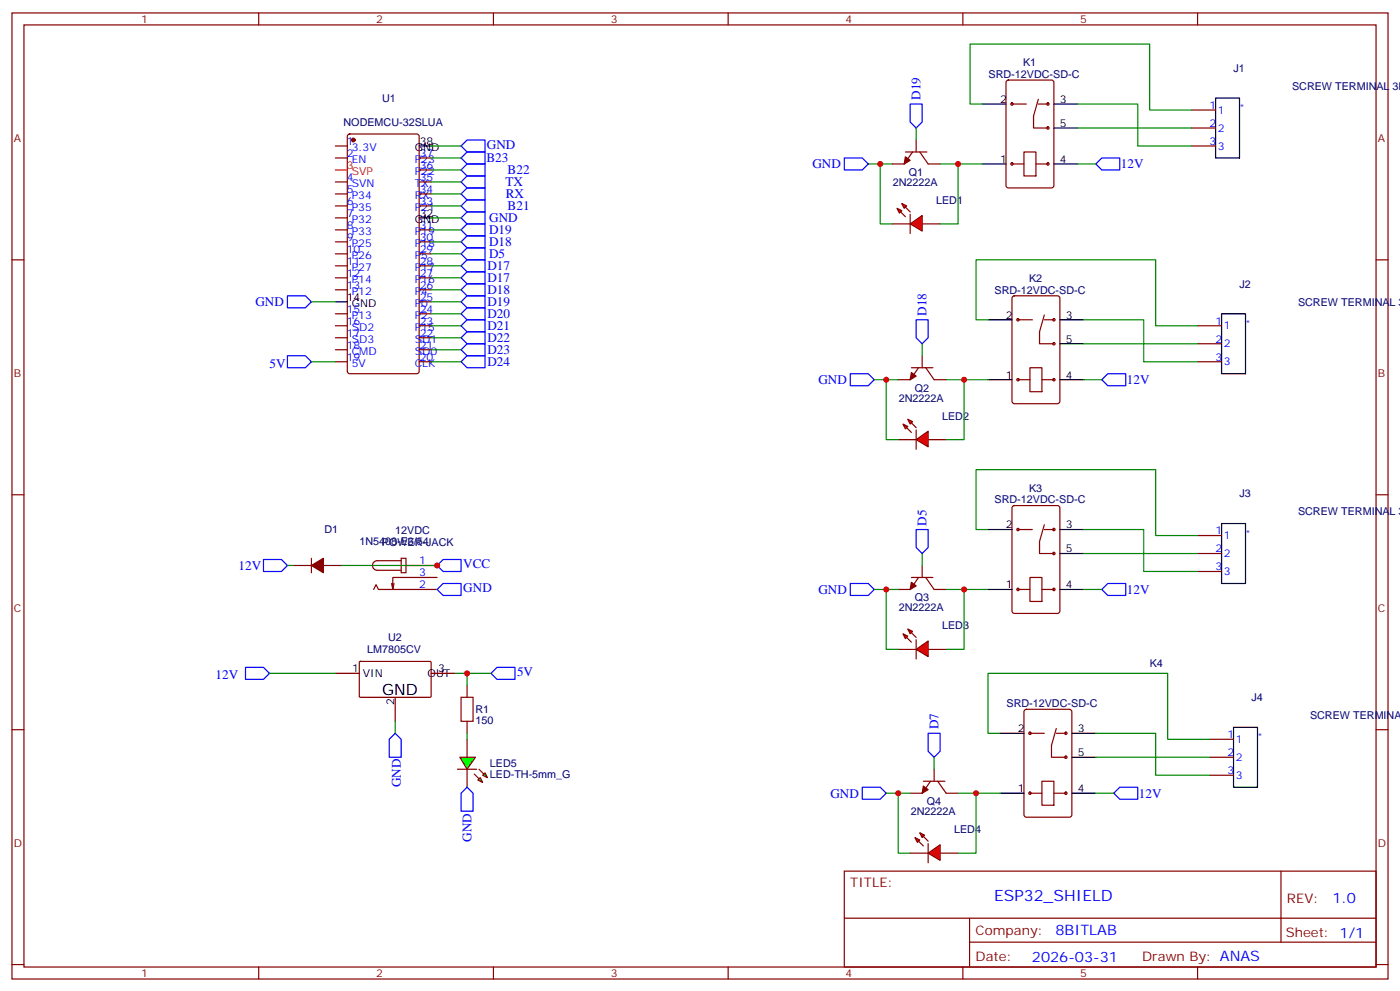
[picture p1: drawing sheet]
<svg xmlns="http://www.w3.org/2000/svg" width="412mm" height="292mm" viewBox="0 0 412 292" stroke-linecap="round" stroke-linejoin="round" font-family="sans-serif">
<g fill="none" stroke="#870000" stroke-width=".35">
<path d="M3.5 3.8h405.4v284.3h-405.4zM7.1 7.3h398.2v277.3h-398.2zM76.2 3.8v3.5M145.3 3.8v3.5M214.5 3.8v3.5M283.6 3.8v3.5M352.8 3.8v3.5M102.5 39.6l.5-.2h19.8l.6 .5 .1 69.4-.5 .6-20 .1-.6-.5-.1-69.4zM296.6 23.8l.4-.2h12.7l.7 .4v30.6l-.4 .7h-13l-.6-.4-.1-30.6zM298.1 30.6h4.2M305.9 29.2l-1.5 4.9v3.6h4.3M305.9 30.6h2.8"/>
<path d="M98.8 43h3.5M98.8 46.5h3.5M98.8 53.6h3.5M98.8 57.1h3.5M123.5 46.5h3.5M123.5 53.6h3.5M123.5 57.1h3.5M123.5 50h3.5M298.1 48.3h3.5M301.6 44.7h3.6v7.1h-3.6zM305.2 48.3h3.5M3.5 76.5h3.6"/>
<path d="M98.8 60.6h3.5M98.8 64.1h3.5M98.8 67.7h3.5M98.8 71.2h3.5M98.8 74.7h3.5M98.8 78.2h3.5M123.5 60.6h3.5M123.5 67.7h3.5M123.5 71.2h3.5M123.5 74.7h3.5M123.5 78.2h3.5M405.3 76.5h3.6"/>
<path d="M98.8 81.8h3.5M98.8 85.3h3.5M98.8 92.4h3.5M98.8 95.9h3.5M98.8 99.4h3.5M123.5 81.8h3.5M123.5 85.3h3.5M123.5 92.4h3.5M123.5 95.9h3.5M123.5 99.4h3.5M123.5 88.8h3.5M98.8 102.9h3.5"/>
<path d="M98.8 106.5h3.5M123.5 102.9h3.5M123.5 106.5h3.5M3.5 145.6h3.6M405.3 145.6h3.6M110.1 173.5l.7-1.4 .7 1.4h17.3M116.1 171.7l-.4 1.8M118.2 164.3h1.4v4.3h-1.4zM118.2 165h-7.1a1.41 1.41 0 0 0-1.4 1.4 1.41 1.41 0 0 0 1.4 1.5h7.1M119.6 166.4h9.2M128.8 170h-13.1v3.5l-.3-1.8M98.8 198.2h7"/>
<path d="M105.9 194.8l.3-.1h20.6l.2 .3-.1 10.1-.3 .1h-20.6l-.2-.3zM127 198.2h7.1M3.5 214.8h3.6M116.4 205.2v7.1M137.6 217.6v5.3M405.3 214.8h3.6M137.6 226.4v5.3M248.7 256.4h156.6v28.2h-156.6zM377.3 256.4v20.9M248.7 270.2h156.5M285.6 277.3h119.6M285.6 270.2v14.2"/>
<path d="M3.5 283.9h3.6M76.2 284.6v3.5M145.3 284.6v3.5M214.5 284.6v3.5M283.6 284.6v3.5M352.8 284.6v3.5M405.3 283.9h3.6"/>
<circle cx="298.1" cy="30.6" r=".35"/>
<circle cx="308.7" cy="37.7" r=".35"/>
<circle cx="308.7" cy="30.6" r=".35"/>
<circle cx="298.1" cy="48.3" r=".35"/>
<circle cx="308.7" cy="48.3" r=".35"/>
</g>
<circle cx="104.1" cy="41.2" r=".53" fill="#870000" stroke="#870000" stroke-width=".35"/>
<path d="M98.8 50h3.5" fill="none" stroke="#f00" stroke-width=".35"/>
<path d="M289.3 30.6h7M310.4 30.6h7.1M310.4 37.7h7.1M123.5 43h3.5M289.3 48.3h7M310.4 48.3h7.1M123.5 64.1h3.5M98.8 88.8h3.5" fill="none" stroke="#000" stroke-width=".35"/>
<g fill="#0f0" stroke="#870000" stroke-width=".35">
<path d="M140.8 229.6l.7-.7 .7 1.4z"/>
<path d="M142.2 228.2l.7-.7 .7 1.4z"/>
</g>
<g fill="#870000" stroke="#870000" stroke-width=".35">
<path d="M139.7 227.8l1.4 1.4z"/>
<path d="M141.1 226.4l1.4 1.4z"/>
</g>
<path d="M134.8 226.4h5.6z" fill="#f00" stroke="#870000" stroke-width=".35"/>
<path d="M135.5 222.9h4.6l-2.5 3.5z" fill="#0f0" stroke="#870000" stroke-width=".35"/>
<path d="M351 32.4h7.1M351 37.7h7.1M266.7 44.7h6.3M268.8 44.7l-2.5 3.6h-3.5M269.9 41.2v3.5M270.9 44.7l2.5 3.6h3.5M351 43h7.1M86.4 166.4h5.3M91.7 164.3v4.3M95.2 166.4h5.3M137.6 201.7v3.5M137.6 212.3v3.5" fill="none" stroke="#870000" stroke-width=".35"/>
<g fill="#870000" stroke="#870000" stroke-width=".35">
<path d="M91.7 166.4l3.5-2.1v4.3z"/>
<path d="M266.7 46.1l1.4 1.1-1.8 1.1z"/>
</g>
<path d="M135.8 205.2h3.5v7.1h-3.5z" fill="none" stroke="#a10000" stroke-width=".35"/>
<path d="M358.1 28.9h7v17.6h-7z" fill="none" stroke="#000" stroke-width=".35"/>
<g fill="#f00" stroke="#870000" stroke-width=".35">
<path d="M268.1 65.9l3.5-2.5v4.6z"/>
<path d="M268.1 63.1v5.6z"/>
</g>
<g fill="#870000" stroke="#870000" stroke-width=".35">
<path d="M266.7 61l1.4 1.4z"/>
<path d="M265.3 62.4l1.4 1.4z"/>
</g>
<g fill="#f00" stroke="#870000" stroke-width=".35">
<path d="M265.6 59.9l1.5 .7-.8 .7z"/>
<path d="M264.2 61.3l1.4 .7-.7 .7z"/>
</g>
<path d="M262.8 65.9h5.3M271.6 65.9h5.3" fill="none" stroke="#870000" stroke-width=".35"/>
<g fill="#f00" stroke="#870000" stroke-width=".35">
<path d="M269.9 129.4l3.5-2.5v4.6z"/>
<path d="M269.9 126.6v5.6z"/>
</g>
<g fill="#870000" stroke="#870000" stroke-width=".35">
<path d="M268.5 124.5l1.4 1.4z"/>
<path d="M267.1 125.9l1.4 1.4z"/>
</g>
<g fill="#f00" stroke="#870000" stroke-width=".35">
<path d="M267.4 123.4l1.4 .7-.7 .7z"/>
<path d="M266 124.8l1.4 .7-.7 .7z"/>
</g>
<g fill="none" stroke="#870000" stroke-width=".35">
<path d="M298.3 87.3l.5-.2h12.7l.7 .4v30.6l-.5 .7h-12.9l-.6-.4-.1-30.6zM299.9 94.1h4.2M307.6 92.7l-1.4 4.9v3.6h4.2M307.6 94.1h2.8M352.8 95.9h7M268.5 108.2h6.3M270.6 108.2l-2.5 3.6h-3.5M271.6 104.7v3.5M272.7 108.2l2.5 3.6h3.5M299.9 111.8h3.5M303.4 108.2h3.5v7.1h-3.5zM306.9 111.8h3.5"/>
<path d="M352.8 101.2h7M352.8 106.5h7M264.6 129.4h5.3M273.4 129.4h5.3"/>
<circle cx="299.9" cy="94.1" r=".35"/>
<circle cx="310.4" cy="94.1" r=".35"/>
<circle cx="299.9" cy="111.8" r=".35"/>
<circle cx="310.4" cy="111.8" r=".35"/>
<circle cx="310.4" cy="101.2" r=".35"/>
</g>
<path d="M291 94.1h7.1M312.2 94.1h7.1M359.8 92.4h7.1v17.6h-7.1zM291 111.8h7.1M312.2 111.8h7.1M312.2 101.2h7.1" fill="none" stroke="#000" stroke-width=".35"/>
<path d="M268.5 109.6l1.4 1.1-1.8 1.1z" fill="#870000" stroke="#870000" stroke-width=".35"/>
<g fill="#f00" stroke="#870000" stroke-width=".35">
<path d="M269.9 191.1l3.5-2.4v4.6z"/>
<path d="M269.9 188.3v5.7z"/>
</g>
<g fill="#870000" stroke="#870000" stroke-width=".35">
<path d="M268.5 186.2l1.4 1.4z"/>
<path d="M267.1 187.6l1.4 1.4z"/>
</g>
<g fill="#f00" stroke="#870000" stroke-width=".35">
<path d="M267.4 185.1l1.4 .7-.7 .7z"/>
<path d="M266 186.5l1.4 .8-.7 .7z"/>
</g>
<g fill="none" stroke="#870000" stroke-width=".35">
<path d="M298.3 149l.5-.2h12.7l.7 .4v30.6l-.5 .7-12.9 .1-.6-.5-.1-30.6zM299.9 155.9h4.2M307.6 154.4l-1.4 5v3.5h4.2M307.6 155.9h2.8M352.8 157.6h7M268.5 170h6.3M270.6 170l-2.5 3.5h-3.5M271.6 166.4v3.6M272.7 170l2.5 3.5h3.5M299.9 173.5h3.5M303.4 170h3.5v7h-3.5zM306.9 173.5h3.5"/>
<path d="M352.8 162.9h7M352.8 168.2h7M264.6 191.1h5.3M273.4 191.1h5.3"/>
<circle cx="299.9" cy="155.9" r=".35"/>
<circle cx="310.4" cy="155.9" r=".35"/>
<circle cx="299.9" cy="173.5" r=".35"/>
<circle cx="310.4" cy="162.9" r=".35"/>
<circle cx="310.4" cy="173.5" r=".35"/>
</g>
<path d="M291 155.9h7.1M312.2 155.9h7.1M359.8 154.1h7.1v17.6h-7.1zM291 173.5h7.1M312.2 173.5h7.1M312.2 162.9h7.1" fill="none" stroke="#000" stroke-width=".35"/>
<path d="M268.5 171.4l1.4 1-1.8 1.1z" fill="#870000" stroke="#870000" stroke-width=".35"/>
<g fill="#f00" stroke="#870000" stroke-width=".35">
<path d="M273.4 251.1l3.5-2.5v4.6z"/>
<path d="M273.4 248.3v5.6z"/>
</g>
<g fill="#870000" stroke="#870000" stroke-width=".35">
<path d="M272 246.2l1.4 1.4z"/>
<path d="M270.6 247.6l1.4 1.4z"/>
</g>
<g fill="#f00" stroke="#870000" stroke-width=".35">
<path d="M270.9 245.1l1.4 .7-.7 .7z"/>
<path d="M269.5 246.5l1.4 .7-.7 .7z"/>
</g>
<g fill="none" stroke="#870000" stroke-width=".35">
<path d="M301.9 209l.4-.2h12.7l.7 .4v30.6l-.4 .7h-13l-.6-.4-.1-30.6zM303.4 215.8h4.2M311.1 214.4l-1.4 5v3.5h4.3M311.1 215.8h2.9M356.3 217.6h7.1M272 229.9h6.3M274.1 229.9l-2.5 3.6h-3.5M275.2 226.4v3.5M276.2 229.9l2.5 3.6h3.5M303.4 233.5h3.5M306.9 229.9h3.5v7.1h-3.5zM310.4 233.5h3.6"/>
<path d="M356.3 222.9h7.1M356.3 228.2h7.1M268.1 251.1h5.3M276.9 251.1h5.3"/>
<circle cx="303.4" cy="215.8" r=".35"/>
<circle cx="314" cy="215.8" r=".35"/>
<circle cx="303.4" cy="233.5" r=".35"/>
<circle cx="314" cy="222.9" r=".35"/>
<circle cx="314" cy="233.5" r=".35"/>
</g>
<path d="M294.6 215.8h7M315.7 215.8h7.1M363.4 214.1h7v17.6h-7zM294.6 233.5h7M315.7 233.5h7.1M315.7 222.9h7.1" fill="none" stroke="#000" stroke-width=".35"/>
<path d="M272 231.4l1.4 1-1.8 1.1z" fill="#870000" stroke="#870000" stroke-width=".35"/>
<g fill="none" stroke="#00f" stroke-width=".35">
<path d="M268.1 30.6h3.5v5.3l-1.7 1.8-1.8-1.8zM135.8 43l1.8-1.8h5.3v3.5h-5.3zM137.6 44.7h5.3v3.6h-5.3l-1.8-1.8zM137.6 48.3h5.3v3.5h-5.3l-1.8-1.8zM137.6 51.8h5.3v3.5h-5.3l-1.8-1.7zM137.6 55.3h5.3v3.5h-5.3l-1.8-1.7zM137.6 58.8h5.3v3.6h-5.3l-1.8-1.8zM248.7 46.5h5.3l1.8 1.8-1.8 1.7h-5.3zM322.8 48.3l1.8-1.8h5.2v3.5h-5.2zM135.8 64.1l1.8-1.7h5.3v3.5h-5.3zM135.8 71.2l1.8-1.8h5.3v3.6h-5.3zM135.8 74.7l1.8-1.7h5.3v3.5h-5.3z"/>
<path d="M135.8 78.2l1.8-1.7h5.3v3.5h-5.3zM137.6 65.9h5.3v3.5h-5.3l-1.8-1.7zM84.7 87.1h5.3l1.7 1.7-1.7 1.8h-5.3zM135.8 81.8l1.8-1.8h5.3v3.5h-5.3zM137.6 83.5h5.3v3.6h-5.3l-1.8-1.8zM137.6 87.1h5.3v3.5h-5.3l-1.8-1.8zM137.6 90.6h5.3v3.5h-5.3l-1.8-1.7zM137.6 94.1h5.3v3.5h-5.3l-1.8-1.7zM137.6 97.6h5.3v3.6h-5.3l-1.8-1.8zM269.9 94.1h3.5v5.3l-1.8 1.8-1.7-1.8zM84.7 104.7h5.3l1.7 1.8-1.7 1.7h-5.3zM137.6 101.2h5.3v3.5h-5.3l-1.8-1.8z"/>
<path d="M137.6 104.7h5.3v3.5h-5.3l-1.8-1.7zM250.5 110h5.3l1.7 1.8-1.7 1.7h-5.3zM324.6 111.8l1.7-1.8h5.3v3.5h-5.3zM269.9 155.9h3.5v5.2l-1.8 1.8-1.7-1.8zM77.6 164.7h5.3l1.8 1.7-1.8 1.8h-5.3zM128.8 166.4l1.7-1.7h5.3v3.5h-5.3zM128.8 173.5l1.7-1.8h5.3v3.6h-5.3zM250.5 171.7h5.3l1.7 1.8-1.7 1.8h-5.3zM326.3 171.7h5.3v3.6h-5.3l-1.7-1.8zM72.3 196.4h5.3l1.8 1.8-1.8 1.8h-5.3zM144.6 198.2l1.8-1.8h5.3v3.6h-5.3zM116.4 215.8l1.8 1.8v5.3h-3.5v-5.3z"/>
<path d="M273.4 215.8h3.5v5.3l-1.7 1.8-1.8-1.8zM137.6 231.7l1.7 1.8v5.3h-3.5v-5.3zM254 231.7h5.3l1.8 1.8-1.8 1.7h-5.3zM329.8 231.7h5.3v3.5h-5.3l-1.7-1.7z"/>
</g>
<g fill="none" stroke="#008700" stroke-width=".35">
<path d="M269.9 37.7v3.5M289.3 30.6h-3.5v-17.6h52.9v19.4h12.3M317.5 30.6h17.6v12.4h15.9M317.5 37.7h33.5M127 43h8.8M127 46.5h8.8M127 50h8.8M127 53.6h8.8M127 57.1h8.8M255.8 48.3h7M259.3 48.3v17.6h3.5M276.9 48.3h12.4"/>
<path d="M282.2 48.3v17.6h-5.3M317.5 48.3h5.3M127 64.1h8.8M127 67.7h8.8M127 71.2h8.8M127 74.7h8.8M127 78.2h8.8M127 60.6h8.8M91.7 88.8h7.1M127 88.8h8.8M127 81.8h8.8M127 85.3h8.8"/>
<path d="M127 92.4h8.8M127 95.9h8.8M127 99.4h8.8M291 94.1h-3.5v-17.6h52.9v19.4h12.4M319.3 94.1h17.6v12.4h15.9M91.7 106.5h7.1M127 106.5h8.8M127 102.9h8.8M257.5 111.8h7.1M261.1 111.8v17.6h3.5M271.6 101.2v3.5M278.7 111.8h12.3"/>
<path d="M284 111.8v17.6h-5.3M319.3 101.2h33.5M319.3 111.8h5.3M291 155.9h-3.5v-17.7h52.9v19.4h12.4M319.3 155.9h17.6v12.3h15.9M84.7 166.4h1.7M100.5 166.4h28.3M257.5 173.5h7.1M261.1 173.5v17.6h3.5M271.6 162.9v3.5M278.7 173.5h12.3M284 173.5v17.6h-5.3"/>
<path d="M319.3 162.9h33.5M319.3 173.5h5.3M79.4 198.2h19.4M134.1 198.2h10.5M137.6 198.2v3.5M116.4 212.3v3.5M137.6 215.8v1.8M294.6 215.8h-3.6v-17.6h53v19.4h12.3M322.8 215.8h17.6v12.4h15.9M261.1 233.5h7M264.6 233.5v17.6h3.5M275.2 222.9v3.5"/>
<path d="M282.2 233.5h12.4M287.5 233.5v17.6h-5.3M322.8 222.9h33.5M322.8 233.5h5.3"/>
</g>
<g fill="#c00">
<circle cx="137.6" cy="198.2" r=".88"/>
<circle cx="128.8" cy="166.4" r=".88"/>
<circle cx="282.2" cy="48.3" r=".88"/>
<circle cx="259.3" cy="48.3" r=".88"/>
<circle cx="261.1" cy="111.8" r=".88"/>
<circle cx="284" cy="111.8" r=".88"/>
<circle cx="261.1" cy="173.5" r=".88"/>
<circle cx="284" cy="173.5" r=".88"/>
<circle cx="264.6" cy="233.5" r=".88"/>
<circle cx="287.5" cy="233.5" r=".88"/>
</g>
<text font-size="4.6" x="112.5" y="204.5">GND</text>
<text font-size="4.6" fill="#00f" x="292.8" y="265.2">ESP32_SHIELD</text>
<g font-size="4.2" fill="#00f">
<text x="392.5" y="265.7">1.0</text>
<text x="310.9" y="275.2">8BITLAB</text>
<text x="304" y="283">2026-03-31</text>
</g>
<g font-size="3.9" fill="#00f">
<text x="271.1" y="29.4" transform="rotate(-90 271.1 29.4)">D19</text>
<text x="143.3" y="47.7">B23</text>
<text x="143.4" y="43.7">GND</text>
<text x="149.5" y="51.3">B22</text>
<text x="239.3" y="49.6">GND</text>
<text x="330.2" y="49.5">12V</text>
<text x="148.9" y="54.8">TX</text>
<text x="149" y="58.3">RX</text>
<text x="144.1" y="65.4">GND</text>
<text x="149.5" y="61.8">B21</text>
<text x="144.1" y="68.9">D19</text>
<text x="144.1" y="72.4">D18</text>
<text x="144.1" y="76">D5</text>
<text x="143.6" y="79.4">D17</text>
<text x="143.6" y="83">D17</text>
<text x="143.6" y="86.5">D18</text>
<text x="143.6" y="90">D19</text>
<text x="75.3" y="90.1">GND</text>
<text x="143.6" y="93.5">D20</text>
<text x="272.9" y="92.9" transform="rotate(-90 272.9 92.9)">D18</text>
<text x="143.6" y="97">D21</text>
<text x="143.6" y="100.6">D22</text>
<text x="143.6" y="104.1">D23</text>
<text x="143.6" y="107.6">D24</text>
<text x="79.4" y="108.2">5V</text>
<text x="241.1" y="113.1">GND</text>
<text x="332" y="113">12V</text>
<text x="272.9" y="154.7" transform="rotate(-90 272.9 154.7)">D5</text>
<text x="70.3" y="167.7">12V</text>
<text x="136.5" y="167.3">VCC</text>
<text x="136.5" y="174.3">GND</text>
<text x="241.1" y="174.8">GND</text>
<text x="332" y="174.8">12V</text>
<text x="63.5" y="199.8">12V</text>
<text x="152.3" y="199.1">5V</text>
<text x="276.4" y="214.6" transform="rotate(-90 276.4 214.6)">D7</text>
<text x="118" y="231.7" transform="rotate(-90 118 231.7)">GND</text>
<text x="244.6" y="234.8">GND</text>
<text x="335.5" y="234.7">12V</text>
<text x="138.9" y="247.8" transform="rotate(-90 138.9 247.8)">GND</text>
</g>
<g font-size="3.9" fill="#800">
<text x="250.5" y="261">TITLE:</text>
<text x="379.1" y="265.7">REV:</text>
<text x="287.4" y="275.2">Company:</text>
<text x="378.7" y="275.8">Sheet: 1/1</text>
<text x="287.4" y="282.9">Date:</text>
<text x="336.4" y="282.9">Draw</text>
<text x="346.6" y="282.9">n By: ANAS</text>
</g>
<g font-size="3.2" fill="#800">
<text x="41.6" y="6.8">1</text>
<text x="110.8" y="6.8">2</text>
<text x="179.9" y="6.8">3</text>
<text x="249.1" y="6.8">4</text>
<text x="318.2" y="6.8">5</text>
<text x="4.1" y="41.9">A</text>
<text x="405.9" y="41.9">A</text>
<text x="4.1" y="111.1">B</text>
<text x="405.9" y="111.1">B</text>
<text x="4.1" y="180.2">C</text>
<text x="405.9" y="180.2">C</text>
<text x="4.1" y="249.3">D</text>
<text x="405.9" y="249.3">D</text>
<text x="41.6" y="287.6">1</text>
<text x="110.8" y="287.6">2</text>
<text x="179.9" y="287.6">3</text>
<text x="249.1" y="287.6">4</text>
<text x="318.2" y="287.6">5</text>
</g>
<g font-size="3.2" fill="#000080">
<text x="291.2" y="22.9">SRD-12VDC-SD-C</text>
<text x="301.3" y="19.6">K1</text>
<text x="363.3" y="21.2">J1</text>
<text x="380.6" y="26.5">SCREW TERMINAL 3P</text>
<text x="112.6" y="30">U1</text>
<text x="101.2" y="37.1">NODEMCU-32SLUA</text>
<text x="267.7" y="51.8">Q1</text>
<text x="263" y="54.7">2N2222A</text>
<text x="275.8" y="60">LED1</text>
<text x="303.1" y="83.1">K2</text>
<text x="293" y="86.4">SRD-12VDC-SD-C</text>
<text x="365.1" y="84.7">J2</text>
<text x="382.4" y="90">SCREW TERMINAL 3</text>
<text x="264.8" y="118.2">2N2222A</text>
<text x="269.4" y="115.3">Q2</text>
<text x="277.5" y="123.5">LED2</text>
<text x="293" y="148.2">SRD-12VDC-SD-C</text>
<text x="303.1" y="144.8">K3</text>
<text x="365.1" y="146.4">J3</text>
<text x="382.4" y="151.7">SCREW TERMINAL 3</text>
<text x="95.6" y="157">D1</text>
<text x="105.9" y="160.5">1N5408-E3/54</text>
<text x="112.5" y="160.6">POWER-JACK</text>
<text x="116.4" y="157">12VDC</text>
<text x="264.8" y="180">2N2222A</text>
<text x="269.4" y="177">Q3</text>
<text x="277.5" y="185.3">LED3</text>
<text x="114.3" y="188.7">U2</text>
<text x="108.1" y="192.3">LM7805CV</text>
<text x="338.7" y="196.4">K4</text>
<text x="140.1" y="209.9">R1</text>
<text x="296.5" y="208.1">SRD-12VDC-SD-C</text>
<text x="368.6" y="206.4">J4</text>
<text x="140.1" y="213.1">150</text>
<text x="385.9" y="211.7">SCREW TERMINAL</text>
<text x="144.3" y="225.8">LED5</text>
<text x="144.3" y="228.9">LED-TH-5mm_G</text>
<text x="268.3" y="239.9">2N2222A</text>
<text x="273" y="237">Q4</text>
<text x="281" y="245.2">LED4</text>
</g>
<g font-size="3.2">
<text x="294.6" y="30.3">2</text>
<text x="312.2" y="30.3">3</text>
<text x="312.2" y="37.3">5</text>
<text x="122.2" y="44.4">GND</text>
<text x="123.6" y="42.6">38</text>
<text x="294.6" y="47.9">1</text>
<text x="312.2" y="47.9">4</text>
<text x="122.2" y="65.5">GND</text>
<text x="123.6" y="63.8">32</text>
<text x="102.1" y="88.5">14</text>
<text x="103.6" y="90.2">GND</text>
<text x="296.3" y="93.8">2</text>
<text x="314" y="93.8">3</text>
<text x="314" y="100.8">5</text>
<text x="296.3" y="111.4">1</text>
<text x="314" y="111.4">4</text>
<text x="296.3" y="155.5">2</text>
<text x="314" y="155.5">3</text>
<text x="314" y="162.6">5</text>
<text x="296.3" y="173.1">1</text>
<text x="314" y="173.1">4</text>
<text x="103.7" y="197.8">1</text>
<text x="129.1" y="197.8">3</text>
<text x="106.9" y="199.2">VIN</text>
<text x="125.9" y="199.2">OUT</text>
<text x="116.1" y="207.4" transform="rotate(-90 116.1 207.4)">2</text>
<text x="299.9" y="215.5">2</text>
<text x="317.5" y="215.5">3</text>
<text x="317.5" y="222.5">5</text>
<text x="299.9" y="233.1">1</text>
<text x="317.5" y="233.1">4</text>
</g>
<g font-size="3.2" fill="#00f">
<text x="356.3" y="32">1</text>
<text x="358.8" y="33.4">1</text>
<text x="356.3" y="37.3">2</text>
<text x="358.8" y="38.7">2</text>
<text x="102.1" y="42.6">1</text>
<text x="102.1" y="46.1">2</text>
<text x="103.6" y="44.4">3.3V</text>
<text x="103.6" y="47.9">EN</text>
<text x="122.2" y="47.9">P23</text>
<text x="123.6" y="46.1">37</text>
<text x="356.3" y="42.6">3</text>
<text x="358.8" y="44">3</text>
<text x="102.1" y="53.2">4</text>
<text x="122.2" y="51.4">P22</text>
<text x="123.6" y="53.2">35</text>
<text x="123.6" y="49.7">36</text>
<text x="102.1" y="56.7">5</text>
<text x="103.6" y="55">SVN</text>
<text x="103.6" y="58.5">P34</text>
<text x="122.2" y="58.5">RX</text>
<text x="122.2" y="55">TX</text>
<text x="123.6" y="56.7">34</text>
<text x="102.1" y="60.3">6</text>
<text x="102.1" y="63.8">7</text>
<text x="103.6" y="62">P35</text>
<text x="103.6" y="65.5">P32</text>
<text x="122.2" y="62">P21</text>
<text x="123.6" y="60.3">33</text>
<text x="102.1" y="67.3">8</text>
<text x="102.1" y="70.8">9</text>
<text x="103.6" y="69.1">P33</text>
<text x="122.2" y="69.1">P19</text>
<text x="123.6" y="70.8">30</text>
<text x="123.6" y="67.3">31</text>
<text x="102.1" y="74.4">10</text>
<text x="102.1" y="77.9">11</text>
<text x="103.6" y="72.6">P25</text>
<text x="103.6" y="76.1">P26</text>
<text x="122.2" y="76.1">P5</text>
<text x="122.2" y="72.6">P18</text>
<text x="123.6" y="77.9">28</text>
<text x="123.6" y="74.4">29</text>
<text x="102.1" y="81.4">12</text>
<text x="103.6" y="79.7">P27</text>
<text x="103.6" y="83.2">P14</text>
<text x="122.2" y="83.2">P16</text>
<text x="122.2" y="79.7">P17</text>
<text x="123.6" y="81.4">27</text>
<text x="102.1" y="84.9">13</text>
<text x="103.6" y="86.7">P12</text>
<text x="122.2" y="86.7">P4</text>
<text x="123.6" y="88.5">25</text>
<text x="123.6" y="84.9">26</text>
<text x="102.1" y="92">15</text>
<text x="102.1" y="95.5">16</text>
<text x="103.6" y="93.8">P13</text>
<text x="122.2" y="93.8">P2</text>
<text x="122.2" y="90.2">P0</text>
<text x="123.6" y="95.5">23</text>
<text x="123.6" y="92">24</text>
<text x="358.1" y="95.5">1</text>
<text x="102.1" y="99.1">17</text>
<text x="103.6" y="97.3">SD2</text>
<text x="103.6" y="100.8">SD3</text>
<text x="122.2" y="100.8">SD1</text>
<text x="122.2" y="97.3">P15</text>
<text x="123.6" y="99.1">22</text>
<text x="358.1" y="100.8">2</text>
<text x="360.5" y="96.9">1</text>
<text x="102.1" y="102.6">18</text>
<text x="102.1" y="106.1">19</text>
<text x="103.6" y="104.4">CMD</text>
<text x="103.6" y="107.9">5V</text>
<text x="122.2" y="107.9">CLK</text>
<text x="122.2" y="104.4">SD0</text>
<text x="123.6" y="106.1">20</text>
<text x="123.6" y="102.6">21</text>
<text x="358.1" y="106.1">3</text>
<text x="360.5" y="102.2">2</text>
<text x="360.5" y="107.5">3</text>
<text x="358.1" y="157.3">1</text>
<text x="360.5" y="158.7">1</text>
<text x="123.5" y="166.1">1</text>
<text x="358.1" y="162.6">2</text>
<text x="358.1" y="167.9">3</text>
<text x="360.5" y="164">2</text>
<text x="123.5" y="173.1">2</text>
<text x="123.5" y="169.6">3</text>
<text x="360.5" y="169.3">3</text>
<text x="361.6" y="217.2">1</text>
<text x="364.1" y="218.7">1</text>
<text x="361.6" y="222.5">2</text>
<text x="361.6" y="227.8">3</text>
<text x="364.1" y="223.9">2</text>
<text x="364.1" y="229.2">3</text>
</g>
<g font-size="3.2" fill="#f00">
<text x="102.1" y="49.7">3</text>
<text x="103.6" y="51.4">SVP</text>
</g>
<g font-size="2.5" fill="#00f">
<text x="365.1" y="32.4">*</text>
<text x="366.9" y="95.9">*</text>
<text x="366.9" y="157.6">*</text>
<text x="370.4" y="217.6">*</text>
</g>
</svg>
